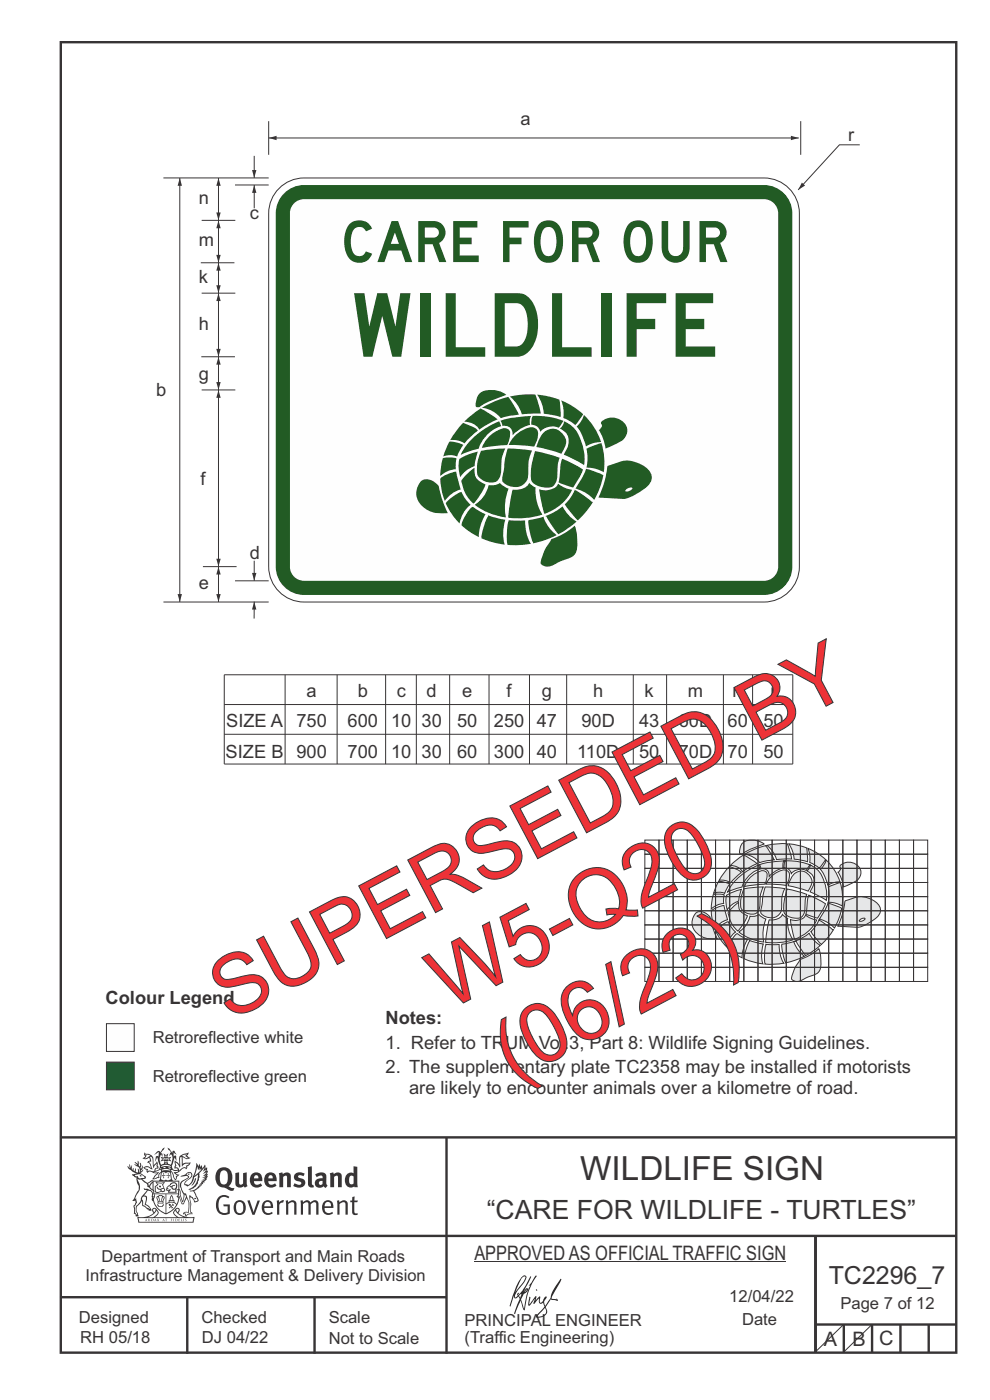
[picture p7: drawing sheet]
<svg xmlns="http://www.w3.org/2000/svg" width="210mm" height="297mm" viewBox="0 0 210 297" stroke-linecap="round" stroke-linejoin="round" font-family="sans-serif">
<g fill="none" stroke="#373435" stroke-width=".51">
<path d="M12.9 9h189.9v278h-189.9zM12.7 241.3h190M94.7 241.4v45.8M12.7 275.2h82M12.7 262.2h190.1M39.7 275.2v12M66.7 275.2v12M173 262.1v24.9M173 281h30M179 281v6M185 281v6M191 281v6"/>
<path d="M197 281v6"/>
</g>
<path d="M100.6 267.7h66.2" fill="none" stroke="#373435" stroke-width=".21"/>
<g fill="#373435">
<path d="M47 248.4a2.55 2.55 0 0 0 0 2.7l.3 .2a.81 .81 0 0 0 1-1v-.5a1.04 1.04 0 0 0-1.1-1.5zM46.3 248.1a1.82 1.82 0 0 1 2.1-.2 1.82 1.82 0 0 1 .9 1.8 2.29 2.29 0 0 1-.8 2l.7 .3h.5l-.2 .6a2.87 2.87 0 0 1-2-.7 2.12 2.12 0 0 1-1.7-3.1z" fill-rule="evenodd"/>
<path d="M49.9 248.9l.8-.2v2a.46 .46 0 0 0 .3 .6 .46 .46 0 0 0 .6-.3v-2.1l.7-.2v2.4l.2 .5-.5 .3-.3-.3a1.02 1.02 0 0 1-1.2 .3 1.02 1.02 0 0 1-.6-1.1z" fill-rule="evenodd"/>
<path d="M54 249.5l-.1 .5h.9a.49 .49 0 0 0-.2-.6 .49 .49 0 0 0-.6 .1zM53.4 249.1a1.34 1.34 0 0 1 1.6-.2 1.34 1.34 0 0 1 .6 1.5v.2h-1.7a.77 .77 0 0 0 .5 .8 .77 .77 0 0 0 .9-.4l.3 .5a1.59 1.59 0 0 1-2 .2 1.59 1.59 0 0 1-.5-2.1z" fill-rule="evenodd"/>
<path d="M57 249.5l-.1 .5h1a.49 .49 0 0 0-.2-.6 .49 .49 0 0 0-.7 .1zM56.4 249.1a1.34 1.34 0 0 1 1.6-.2 1.34 1.34 0 0 1 .7 1.5v.2h-1.8a.77 .77 0 0 0 .5 .8 .77 .77 0 0 0 .9-.4l.4 .5a1.59 1.59 0 0 1-2.1 .2 1.59 1.59 0 0 1-.5-2.1z" fill-rule="evenodd"/>
<path d="M59.2 248.9l.7-.2 .1 .4a.95 .95 0 0 1 1-.3 .95 .95 0 0 1 .7 .8v2.3h-.8v-2.3a.46 .46 0 0 0-.8 .1v2.2h-.8z" fill-rule="evenodd"/>
<path d="M62.6 249.1a1.75 1.75 0 0 1 2-.1l-.2 .5-.6-.2a.43 .43 0 0 0-.6 .3l.4 .3a1.04 1.04 0 0 1 1.2 1.1 1.04 1.04 0 0 1-1.4 1l-1.2-.4 .3-.6 1 .4 .4-.4a.88 .88 0 0 0-1-.5l-.4-.2-.1-.4z" fill-rule="evenodd"/>
<path d="M65.3 247.6l.8-.2 .1 3.8 .3 .2 .1 .4a.88 .88 0 0 1-1 0 .88 .88 0 0 1-.3-1z" fill-rule="evenodd"/>
<path d="M67.8 250.6a.43 .43 0 0 0-.1 .7 .43 .43 0 0 0 .7-.1v-.7zM66.8 249.1a1.7 1.7 0 0 1 2.4 .1v1.9l.3 .4-.4 .5-.5-.4a1.03 1.03 0 0 1-1.7-.1 1.03 1.03 0 0 1 .8-1.5h.7v-.4a.8 .8 0 0 0-1.2 .1z" fill-rule="evenodd"/>
<path d="M70 248.9l.7-.2 .1 .4a.95 .95 0 0 1 1-.3 .95 .95 0 0 1 .7 .8v2.3h-.8v-2.3a.46 .46 0 0 0-.8 .1v2.2h-.8z" fill-rule="evenodd"/>
<path d="M74.3 249.5a1.48 1.48 0 0 0 0 1.7h.5l.2-.1v-1.5l-.3-.2zM75 247.4l.8 .1 .1 4.4h-.7l-.1-.2a1.26 1.26 0 0 1-1.4 0 1.26 1.26 0 0 1-.5-1.3 1.29 1.29 0 0 1 .4-1.4 1.29 1.29 0 0 1 1.4-.1z" fill-rule="evenodd"/>
<path d="M46.4 253.9a1.72 1.72 0 0 1 2.3 0l-.3 .3a1.24 1.24 0 0 0-1.4-.2 1.24 1.24 0 0 0-.6 1.4 1.49 1.49 0 0 0 1.2 1.9l.7-.1v-1.3h-.8l-.1-.4h1.3v1.9a1.93 1.93 0 0 1-2.2 0 1.93 1.93 0 0 1-.7-2.2l.2-.8z" fill-rule="evenodd"/>
<path d="M50.4 255.1a1.65 1.65 0 0 0 .2 2.2 .99 .99 0 0 0 1-1.4 .78 .78 0 0 0-.4-.8 .78 .78 0 0 0-.8 0zM50 254.9a1.33 1.33 0 0 1 1.6-.1 1.33 1.33 0 0 1 .5 1.4 1.31 1.31 0 0 1-1.3 1.6 1.31 1.31 0 0 1-1.2-1.6v-.6z" fill-rule="evenodd"/>
<path d="M52.5 254.7l.4-.1 .9 2.6 .8-2.5h.5l-1.1 3h-.5z" fill-rule="evenodd"/>
<path d="M56.3 255.2l-.2 .7h1.3a.7 .7 0 0 0-.3-.8 .7 .7 0 0 0-.8 .1zM55.9 255a1.22 1.22 0 0 1 1.5-.2 1.22 1.22 0 0 1 .5 1.5h-1.8a.93 .93 0 0 0 .5 1 .93 .93 0 0 0 1.1-.2l.2 .3a1.43 1.43 0 0 1-1.8 .1 1.43 1.43 0 0 1-.6-1.7z" fill-rule="evenodd"/>
<path d="M58.7 254.7l.4-.1 .1 .5 .4-.4 .6-.1-.2 .5a.66 .66 0 0 0-.8 .7v1.9h-.4z" fill-rule="evenodd"/>
<path d="M60.6 254.7l.4-.1 .1 .5a.94 .94 0 0 1 1-.5 .94 .94 0 0 1 .8 .8v2.3h-.5l-.1-2.5a.81 .81 0 0 0-1.2 .3v2.2h-.4z" fill-rule="evenodd"/>
<path d="M63.7 254.7l.5-.1 .1 .5 .4-.3a.78 .78 0 0 1 1.1 .3 .9 .9 0 0 1 1-.5 .9 .9 0 0 1 .8 .8v2.3h-.5l-.1-2.5a.67 .67 0 0 0-1.1 .3v2.2h-.5v-2.4l-.4-.3-.7 .4v2.3h-.5z" fill-rule="evenodd"/>
<path d="M69 255.2l-.1 .7h1.3a.7 .7 0 0 0-.3-.8 .7 .7 0 0 0-.9 .1zM68.7 255a1.22 1.22 0 0 1 1.5-.2 1.22 1.22 0 0 1 .5 1.5h-1.8a.93 .93 0 0 0 .4 1 .93 .93 0 0 0 1.2-.2l.1 .3a1.44 1.44 0 0 1-1.7 .1 1.44 1.44 0 0 1-.6-1.7z" fill-rule="evenodd"/>
<path d="M71.4 254.7l.5-.1 .1 .5a.94 .94 0 0 1 1-.5 .94 .94 0 0 1 .8 .8v2.3h-.5l-.1-2.5a.81 .81 0 0 0-1.2 .3v2.2h-.4z" fill-rule="evenodd"/>
<path d="M74.7 253.9l.5-.1v.9h.7l-.1 .3h-.6v2.2l.1 .2h.5l.1 .3a.75 .75 0 0 1-1.2-.6v-2.1h-.4v-.3h.4z" fill-rule="evenodd"/>
<path d="M30.8 244.9l1.1 .3-.9 .5h-.4l.6-.5zM31.8 245.4h.2a2.44 2.44 0 0 1 .4 1.9l.1 .5 .7-1-.1 .6 .3 .3a.57 .57 0 0 0-.6 .7l-1-.1-.5 .2 .2-.5-.8-.3 .7-.1 .9 .5 .1-.1-.6-1.3-.2-.2h.5zM30.7 244.4l-.1 .5 .2 .4-.6 .4a1.04 1.04 0 0 0 1.4-.1l.2 .6-.3 .1-.2 .4a.94 .94 0 0 1 .8 1.1l-.2-.1a1.16 1.16 0 0 0-1.5-.1l.3 .4 .4 .2 .1 .5 .2 .1 .1-.2a.94 .94 0 0 1 1.1 .2l.8 .1-1.2 1.2a1.13 1.13 0 0 0 1.2-.2l.4-.1-.1-.4 .5-.8a.83 .83 0 0 0-.6 1.1l-.3-.1-.7 .4 1.1-1.4-.5 .1-.5-.1 1.3-.5-.1-.1-.9 .4v-.3l.2-.2 .3 .1 .1-.3-.2-.4v-.6l-.1-.4-.7 1v-.7a1.42 1.42 0 0 0-1.6-1.8z" fill-rule="evenodd"/>
<path d="M38.5 245.2l.5-.2 .7-.1-.6 .3 .8 .5h-.3zM38.3 245.5l.2-.1 .1 2a1.69 1.69 0 0 1 1.6-.6l-.8 .5 .1 .5a1.1 1.1 0 0 0-1.5 .6l-.1-.5-.2-.2h-.5l.3-.4-.3-.7a1.42 1.42 0 0 1 .8 1.1l.2-.1zM37.1 246.2l.1 1-.2 .3 .1 .4h.5l.1 .2a.96 .96 0 0 1-1.1-.1l-.1 .1a1.06 1.06 0 0 0 1.3 .2v.1a.72 .72 0 0 1-1 .2l.3 .5 .6 .2-.4 .2-.1 .6-.2-.3-.4-1.1-.4-.4 .4 .9a1.54 1.54 0 0 0 .7 1.2l.2-.3a.58 .58 0 0 1 .4-.8l.2-.1h-.3l-.5-.3 .9-.5a.93 .93 0 0 1 1.2-.5v.2l.2-.2 .1-.5a.99 .99 0 0 0 .7-.8l-1.3 .1-.3 .2-.1-1.4 .9 .4 .9-.3h-.4l-.5-.4 .4-.7-.6 .2a1.46 1.46 0 0 0-1.4 2.1v.4l-.2-.4z" fill-rule="evenodd"/>
<path d="M35.6 248.9l.2 .1-.1 .3 .4 .1h-.4v.6l-.1-.6h-.3l.3-.1z" fill-rule="evenodd"/>
<path d="M34.6 248.9l.2 .1v.3l.3 .1h-.3l-.1 .6v-.6h-.4l.4-.1z" fill-rule="evenodd"/>
<path d="M34.3 248.8a.57 .57 0 0 1 .9 .2 .57 .57 0 0 1 .9-.2l.2 1.4h-.2a.57 .57 0 0 1-.9 0 .69 .69 0 0 1-1.1 0zM34.2 248.1l-.3 2.1-.2 .4h3l-.2-.4-.3-2.1h-.2v.2l-.8-.1-.8 .1v-.2z" fill-rule="evenodd"/>
<path d="M34.2 252.4a.3 .3 0 0 0 .6 0 .3 .3 0 0 0-.6 0zM33.3 250.9l.3 .3-.3 .4a.79 .79 0 0 0 0 1.3l.8-.2-.1-.3a.55 .55 0 0 1-.7-.6l.1-.1 .2 .3 .3 .2 .8-.2-.4-.7 .4-.4-.7 .2zM33 250.7l1.1 .2 .9-.2-.4 .6 .4 1.2a.56 .56 0 0 1-.8 .3l-.2 .1a.73 .73 0 0 1-.9 .1 .73 .73 0 0 1-.3-1v-.4l.6-.4z" fill-rule="evenodd"/>
<path d="M35.6 251.8l.7-.4a.58 .58 0 0 1 1-.1 .58 .58 0 0 1-.4 .9l-.3-.3a.43 .43 0 0 1 .6-.4 .57 .57 0 0 0-.8 .2l-.2-.1-.3 .1 .4 .2a.55 .55 0 0 0 .9 .4v.5h-1.3l.3-.4-.1-.1-.6 .1 .2-.3-.2-.1zM35.4 251.8l-.1 .2a.39 .39 0 0 0 .2 .6h.3l-.2 .4h1.9l-.1-.8a.86 .86 0 0 0-.1-1.3 .86 .86 0 0 0-1.3 .4z" fill-rule="evenodd"/>
<path d="M36 254.8h.8v.2h-.8zM36.4 253.8l.2 .8h-.4zM36.4 253.5l-.3 .5-.1 .6h-.2v.4l-.7 .4 .2 .1a1.48 1.48 0 0 1 2.1 .2l.2-.1-.6-.5v-.5h-.2l-.1-.6z" fill-rule="evenodd"/>
<path d="M35.8 255.4l.4 .1 .1 .3 .3-.2-.2-.2a.38 .38 0 0 1 .5 .5l-.2-.2-.3 .2 .3 .2-.3 .3-.1-.4-.4 .4-.1-.2 .4-.3-.1-.1-.2 .1z" fill-rule="evenodd"/>
<path d="M34.5 254h.2v.2l-.2 .6h-.2zM33.6 255.3h.9v.2a.55 .55 0 0 1-.8 .4v-.2l-.2-.1zM33.4 254h.2l.2 .8h-.2zM33.6 255l.8-.1 .1 .2h-.8zM33.8 253.7h.5l-.2 1.1h-.1zM33.3 253.8l-.1 .3 .3 1.1a.48 .48 0 0 0-.1 .6 .48 .48 0 0 0 .5 .2h.5a.49 .49 0 0 0 .2-.8l.3-1.1-.1-.3a1.42 1.42 0 0 0-1.5 0z" fill-rule="evenodd"/>
<path d="M33.7 251.5l.4 .1 .1 .3h-.3z" fill-rule="evenodd"/>
<path d="M41.3 250.1l.3-.2-.2 .8-.6 .8h-.2l.5-.7z" fill-rule="evenodd"/>
<path d="M39.7 249l.3-.2 .5 .2a.88 .88 0 0 1-.6 1.1 1.22 1.22 0 0 0-.8 1.3l.5 .2a.72 .72 0 0 0 .9-.4l.5-.8 .2-.6 .8-.6v.2a2.85 2.85 0 0 1-2 2.9l.1 .1a2.13 2.13 0 0 0 1.9-1.5v-.3a2.01 2.01 0 0 0 .3-1.7l1.1-1.3-.4 1 .7-.5-.7 1 .8-.4-.8 .8 .7-.2-.9 .6 .8-.1-.8 .4h.7l-.8 .3 .3 .2h-.4l.2 .3h-.4l.2 .3h-.4l.1 .2h-.1a2.16 2.16 0 0 1-2 1.1l.1 .2 .4-.1a.76 .76 0 0 1 .7 .8l.5 1.2-.6 .2a1.45 1.45 0 0 0-1.1-1.3l.2 1.8-.1 1.8 .4 .3a1.07 1.07 0 0 0-1.2 .4v-.3l-.5-.2a.87 .87 0 0 1 1.1-.1v-.7a4.4 4.4 0 0 0-.6-3.1l-.1-.3h-.2a2.16 2.16 0 0 1-.7-2.2l.3-.4 1.2-.7a.55 .55 0 0 0-.4-.8zM37.8 252.4a.76 .76 0 0 1 .3 1.1l.6 1.6 .4-1.7 .2 .1a.61 .61 0 0 1-.1 .9l-.3 .8-.2 .1-.7-1.6-.3 .1a1.18 1.18 0 0 0 .1-1.4zM41.8 247.5l.2 .7 .3-.5v.6l.4-.5a1.9 1.9 0 0 1-1.2 1.4l-.3 .3zM38.2 249.6l1.4-.2 .2 .2v.3l-.5 .2a1.26 1.26 0 0 0-.9 1.9l.2 .7a1.84 1.84 0 0 1 .1 2.1l-.4-1.4a.96 .96 0 0 0-.4-1.2l-.4 .2a.78 .78 0 0 1 0 1.3l.1 .3h.4l.4 1.1a.38 .38 0 0 0 .2 .4 .38 .38 0 0 0 .4-.1l.6-1.2a2.94 2.94 0 0 1 .4 2.5l-.1 .4h-.8l-.3 .4v.2l.4-.1 .1 .4 .2 .1a1.02 1.02 0 0 1 1.3-.5v-.4l-.3-.1 .1-1.8-.3-1.3h.1a1.14 1.14 0 0 1 .8 1 .63 .63 0 0 0 .8-.2 .63 .63 0 0 0-.2-.9l-.6-1.2 .9-.6 .2-.4h.3l-.1-.2h.4l-.1-.3h.3l-.1-.3 .5-.1-.2-.2 .6-.4v-.2h-.2l.4-.5h-.3l.3-.5-.4 .1 .4-.5v-.3l-.3 .2 .2-.7-.1-.2-.4 .3v-.8l-.6 .8-.2-.8-.2 .5-.3-.7-.1 .6-.5-.8-.1 1.4-.6 1.8a1.81 1.81 0 0 1-1 1.5l-.6-.2a1.75 1.75 0 0 1 1.1-1.2 .75 .75 0 0 0 .1-1.3 .75 .75 0 0 0-1.2 .4z" fill-rule="evenodd"/>
<path d="M41.2 254.1h.3l.2 .2-.4 .1z" fill-rule="evenodd"/>
<path d="M29.4 258.4h11.6l-.1 .8h-11.4zM31.3 258.2l.5-.1a2.48 2.48 0 0 0 1.4-1.3l.3 .5-.5 .6-.5 .3zM32.5 256.6l.3-.2 .2 .1-.3 .7zM37.2 256.8a2.65 2.65 0 0 0 1.8 1.4h-1.1l-.5-.3-.5-.6zM37.4 256.5l.2-.1 .3 .2-.3 .6zM29.2 258.2l.1 1.2h11.8l.2-1.1-.2-.1a4.1 4.1 0 0 1-3.3-.9l.3-.4-.1-.6a1.06 1.06 0 0 0-1.3 1l.2 .4 .6 .5h-4.7l.3-.1a.84 .84 0 0 0 .6-.8 .84 .84 0 0 0-.5-.8l-.3-.2h-.5l-.1 .6 .3 .4a4.2 4.2 0 0 1-3.4 .9z" fill-rule="evenodd"/>
<path d="M31 258.7l.1 .2h-.2zM31 258.5l-.3 .6 .4-.2 .2 .2z" fill-rule="evenodd"/>
<path d="M31.3 258.6h.3v.4a.25 .25 0 0 0 .2-.1 .25 .25 0 0 0-.1-.3h.1a.29 .29 0 0 1 0 .4 .29 .29 0 0 1-.4 0 .29 .29 0 0 1 0-.4z" fill-rule="evenodd"/>
<path d="M32.2 258.6a.22 .22 0 0 1 .3 .2 .22 .22 0 0 1-.3 .2zM32 258.6l.1 .4a.33 .33 0 0 0 .4 0 .33 .33 0 0 0 0-.4 .33 .33 0 0 0-.5 0z" fill-rule="evenodd"/>
<path d="M32.9 258.7l.1 .2h-.2zM32.9 258.5l-.2 .6 .3-.2 .2 .2z" fill-rule="evenodd"/>
<path d="M33.3 258.6h.2l.1 .1 .2-.1-.2 .2 .2 .3-.3-.3-.1 .3h-.1l.2-.3z" fill-rule="evenodd"/>
<path d="M34.7 258.7l.1 .2h-.2zM34.7 258.5l-.3 .6 .4-.2 .2 .2z" fill-rule="evenodd"/>
<path d="M35 258.5h.5l-.2 .1v.5h-.2l.1-.5z" fill-rule="evenodd"/>
<path d="M36.2 258.6l.3-.1-.1 .1v.2h.1h-.1v.3h-.2z" fill-rule="evenodd"/>
<path d="M36.7 258.6h.2v.5h-.2z" fill-rule="evenodd"/>
<path d="M37.3 258.6a.22 .22 0 0 1 .3 .2 .22 .22 0 0 1-.3 .2zM37.1 258.6v.4a.33 .33 0 0 0 .5 0 .33 .33 0 0 0 0-.4 .33 .33 0 0 0-.5 0z" fill-rule="evenodd"/>
<path d="M37.8 258.6l.4-.1-.2 .1v.2h.1h-.1v.2l.2 .1h-.4z" fill-rule="evenodd"/>
<path d="M38.4 258.6h.2l-.1 .4 .2 .1h-.3z" fill-rule="evenodd"/>
<path d="M38.9 258.6h.2v.5h-.2z" fill-rule="evenodd"/>
<path d="M39.3 258.6h.2h-.1l.2 .3-.2 .2-.1-.1v-.1l.2 .1z" fill-rule="evenodd"/>
<path d="M34.2 247.4a1.51 1.51 0 0 1 2 .2 2.67 2.67 0 0 0-2.1 0zM35.7 247.6l.4 .1 .1 .3-.4-.1zM34.6 247.6h.5l.1 .2h-.4zM34 247.8l.3 .2h-.3zM34.9 246.9l.3-.2 .3 .2zM34.9 245.6l.2 .1v.3h-.2zM35 245.1l.2 .2 .2-.2-.1 .3h-.2zM35.1 246.3h.2l.1 .4-.2-.2-.2 .2zM35.3 245.7l.2-.1v.4h-.2zM34.4 245.7h.3l.1 .3-.4 .1 .2-.2zM35.7 245.7h.3l-.2 .2 .2 .2-.4-.1zM32.7 244.9l1-.5-.1 1-.2-.2-.3 .2-.3 1.1 .5-1 .3 .9a1.84 1.84 0 0 1 .2 1.7l.4 .1a2.48 2.48 0 0 1 2.2 0l.2-.2-.2-.7 .7-1.8 .4 .7-.2-1-.2-.1-.2 .3v-.9l.6 .4-.6-.8-.3 .1-.1 .4-.5-.9-.5-.3 .2 .5 .6 .5-.5 .8 .4-.4a2.06 2.06 0 0 1 0 2.3l-.5-.2-.2-.6 .1-.1 .8 .2-.4-.5 .4-.5-.7 .2-.2-.2 .2-.7-.5 .4-.5-.4 .2 .7-.2 .2-.7-.2 .4 .5-.4 .5 .8-.2 .1 .1-.2 .6-.5 .2a2.02 2.02 0 0 1 0-2.2l.3 .5-.1-.7-.3-.1 .8-1.2-.4 .3-.5 .8-.2-.3a.8 .8 0 0 0-.8 .5z" fill-rule="evenodd"/>
<path d="M29.2 250.1l.3 .1a.61 .61 0 0 1 .8 .4l.3 .2a.8 .8 0 0 1 .6 1l.4 .1 .5 .5a1 1 0 0 1 .5 1.1l-.1 .7v-.5h-.1a.96 .96 0 0 0-.8-1.3l-.2-.2h-.7l-.1-.1-.1 .1 .1 .3h.6l-1.2 1.3-.2 1-.4 .6a1.33 1.33 0 0 0-.5 1.8l.2 .5a1.26 1.26 0 0 1-.5-1.5l-.1-.3a1.56 1.56 0 0 0 .4-1.7l-.3 .2 .2-.5a3.2 3.2 0 0 0 .7-3zM30.4 253.9h.4a2.06 2.06 0 0 1-.1 1.6l.7 .5 .4 .4-.6-.1-.8-.6-.1-.9a.51 .51 0 0 1 .1-.9zM28.6 249.3a1.52 1.52 0 0 1 2.1 .5l-1.1 .2-.2-.1-.1-.4h-.5zM27.5 247v.8l-.3-.4h-.1a3.1 3.1 0 0 0 1.9 1.6l-1 .1 .5 .6 .5 .1 .1 1.1a1.84 1.84 0 0 1-.3 2.5l-.4 .9-.3 .4 .2 .1 .4-.1 .1 .4-.2 .5-.3 .2 .1 1.7h.2l.3 .5 .1 .1 .4-.1-.1-.5a1.3 1.3 0 0 1-.1-1.7l.9-1 .1 1.1 .6 .2 .5 .5 .1-.1 .2 .3h.5a1.85 1.85 0 0 0-1.2-1.4l.1-.3a1.39 1.39 0 0 0 0-1.4l-.5-.1 .5-.5a.66 .66 0 0 1 .9-.4 .66 .66 0 0 1 .3 .9l-.1 .4 .2-.1v.2l-.1 .3 .2 .5 .1-.3a2.24 2.24 0 0 0 .1-2.2 .73 .73 0 0 1-.7-.7 .73 .73 0 0 1 .6-.7v-.2a.94 .94 0 0 0-.9 .8 .48 .48 0 0 1-.1-.6 .48 .48 0 0 1 .5-.2l.5-.3a.51 .51 0 0 0-.8 .2l-.5 .2-1-.8h.6l.2-.5-1.2-.7 .5-.5v-.3l-.5 .4 .1-.2a.69 .69 0 0 0 .2-1v.4l-.2 .3v-1.1l-.3-.2 .1 .6-.1 .2-.4-1.3v.7l-.6-.4 .5 .7-.6-.2 .3 .3a1 1 0 0 1 .7 1.4l-.2-.8v.9l-.5-.2v-.8l-.2 .7-.2-.1-.1-.6-.2 .4-.2-.2 .1-.7-.2 .5z" fill-rule="evenodd"/>
<path d="M29.6 249.4l.2-.1 .3 .2z" fill-rule="evenodd"/>
<path d="M32.4 250.5h5.6v2l-.2-.1v-1.7h-5.2v2.5h5.2v-.8l.1 .2-.1 1.1v-.3h-2.5v4a4.1 4.1 0 0 0 2.6-3.6l.1-.1a4 4 0 0 1-2.8 3.9 4.2 4.2 0 0 1-2.8-4.7l.1 1.2 .1-.1a3.8 3.8 0 0 0 2.5 3.4v-4h-2.5l-.2-.9z" fill-rule="evenodd"/>
<circle cx="40" cy="249.1" r=".17"/>
</g>
<g fill="#252726">
<path d="M111.6 273.7l.2-.2-.5 .7zM110.4 274.5l.3 .1-.3 .7-.3-.4zM110.9 270.9l.5-.1a9.3 9.3 0 0 1-2 3.2l-.1 .2 1-2.5zM110.6 271a14.7 14.7 0 0 0-2.2 4.9l-.3 1.2 .1 .1 .8-2.4a.42 .42 0 0 0 .2 .7 .42 .42 0 0 0 .6-.3l.2-.2 .2 .6-1.1 3.1h.2l1.1-2.8 .6 1.9 .2 .2 .2-.5a13.5 13.5 0 0 1 2-6.2l.5-.5-.2-.2-1.6 2.1 .4-.1a14.9 14.9 0 0 0-1.3 5.1l-.4-1.2a1.39 1.39 0 0 1 .2-1.8l.1-.2a.92 .92 0 0 0 .8-1.2 .75 .75 0 0 0-.7 .7l-.2 .2 1.6-3.4h-.1l-.4 .7a10.5 10.5 0 0 1-2.2 3.2l.2-.4a.32 .32 0 0 0-.4 .2 .32 .32 0 0 0 .1 .4l-.5 .4a3.2 3.2 0 0 1 1.1-2.3l.5-.6a2.49 2.49 0 0 0 .7-1.6l-.3-.2z" fill-rule="evenodd"/>
<path d="M115.6 277.5a1.15 1.15 0 0 1 .1 1.3 1.15 1.15 0 0 1-1.2 .5h-.5zM112.3 275.1l-.3 1.7 .3 .2 1.2-1.5-.3 1.1 1.1-1.2a.94 .94 0 0 0 .4 1.2l.5-.3 .3 .9-1.2 1.3a.98 .98 0 0 0-.5 1 1.9 1.9 0 0 0 2.3-1.3l-.1-.3a1.02 1.02 0 0 1 .3-1.4l.5-.9 1.5 .3-.2-.5v.3l-1.1-.2v-.2l2-3.6 .1-.3-.1-.1-1.8 2.7a6.6 6.6 0 0 1-1.5 3l-.2-.2a1.01 1.01 0 0 1 .4-1.4l.1-.2-.3-.2-.3 .5-.2 .5-.5 .4-.2-.4 .1-.9-.2-.1-.8 .9 .2-.9h-.1l-1.4 1.7 .2-1.4v-.1z" fill-rule="evenodd"/>
<path d="M113.7 273.5l.3 .3h-.3z" fill-rule="evenodd"/>
</g>
<g fill="#e6e7e8" stroke="#373435" stroke-width=".21">
<path d="M157.5 178.9a3.9 3.9 0 0 1 4.6 .1l-2.7 1.1-1.9 1-.3 .1-.3-.1v-.6l.2-.9z" fill-rule="evenodd"/>
<path d="M178.3 183.5a2.63 2.63 0 0 1 4.3 1.8 2.7 2.7 0 0 1-2 2.2l-1.7 .6a6.8 6.8 0 0 0-1.1-3.1l.5-.6-.2-.6z" fill-rule="evenodd"/>
<path d="M169.7 203.6l2.4-1.1 1.6-1.2a7.9 7.9 0 0 1 .2 4.5 4.3 4.3 0 0 1-2.6 1.5 3.2 3.2 0 0 1-3.1 .7l-.2-.2a8.6 8.6 0 0 1 1.7-4.2z" fill-rule="evenodd"/>
<path d="M147.5 193.8a2.11 2.11 0 0 1 3.2 1.4l.6 2 .8 1.9a4.6 4.6 0 0 1-5.2-2.6 3.1 3.1 0 0 1 .6-2.7z" fill-rule="evenodd"/>
<path d="M179.2 191.1a15.2 15.2 0 0 1-1.5 5.4l4.2 .2a8.5 8.5 0 0 0 4.6-2.7 2.23 2.23 0 0 0-1.4-3.1 5.2 5.2 0 0 0-5.2 0zM182.3 195.2l.5-.3h.7l-.5 .5-.6 .1z" fill-rule="evenodd"/>
<path d="M157.9 181.3l2-1.1 2.5-.8 1.9 3-1.8 .2-1.3 .4a4.7 4.7 0 0 0-3.3-1.7zM154.9 183.6l2.9-2.3 2.8 1.9-3.1 1.8a2.68 2.68 0 0 0-2.6-1.4zM162.7 179.3a14.3 14.3 0 0 1 4.3-.3l.9 3.2-3.2 .2a5.8 5.8 0 0 0-2-3.1zM167.3 179l2 .3 1.8 .6 .2 2.9-2.9-.5a6.3 6.3 0 0 0-1.1-3.3zM171.4 180l2.2 1.2 1.5 1.1-1.3 1.9-.7-.6-1.3-.6a5.5 5.5 0 0 0-.4-3zM175.3 182.5a11.1 11.1 0 0 1 2.9 4.6h-.1a4.8 4.8 0 0 0-2.5 .7l-.1-.5a8 8 0 0 0-1.5-2.9l.9-1.1zM175.7 188.2l2.5-1 .5 2.1-.1 2.9a5.4 5.4 0 0 0-2.9-.8 7 7 0 0 0 0-3.2zM175.6 191.6l3 1.1-.5 1.8-1.1 2.4a6.1 6.1 0 0 0-3.2-1.9l1.3-2.1zM173.7 195.2l3.1 2-1.4 1.9-1.2 1.3-2.2-2.7 .9-1.1zM168.7 199.6l1.5-.7 1.4-.9a6.1 6.1 0 0 0 2.4 2.6l-1.5 1.1-1.6 1-2-2.9zM165.9 200.3l2.6-.6a5.6 5.6 0 0 0 2.1 3.2l-2 .8-2 .6a11.5 11.5 0 0 1-.7-4zM162.4 200.3l2.9 .1a7 7 0 0 0 1 3.9l-2.3 .3-1.7-.2a12.1 12.1 0 0 1 .1-4.1zM159 199.5l2.9 .8a7.1 7.1 0 0 0-.1 4.2 11.5 11.5 0 0 1-4-1.2 10.4 10.4 0 0 1 1.2-3.7zM156.1 198.2l.3-.1 2.2 1.2a7.1 7.1 0 0 0-1.2 3.9 9.1 9.1 0 0 1-2.9-2.1l.5-1.4zM152 197.2l1.5-1.2 1-.5 .5 1 1 1.2a4.8 4.8 0 0 0-1.9 3.2l-1.8-2.4-.5-1zM150.9 193.2a5.4 5.4 0 0 1 2.7-1.1l.7 3a4.8 4.8 0 0 0-2.7 2l-.5-1.8zM151.3 189.8l1.4-.1 .9 .2-.1 1.8a4.4 4.4 0 0 0-2.6 1.1zM152.4 187h.8l1.6 .6-1.1 1.9a2.93 2.93 0 0 0-2.3 0zM154.7 183.8l1.9 .8 .6 .5-2.2 2.2a3.4 3.4 0 0 0-2.4-.6l.9-1.5zM166.5 182.6l-.2 1.5 1.1 .4 .4 .8a2.72 2.72 0 0 1 3.1-.7l.9-1.1a13 13 0 0 0-5.3-.9zM161.1 183.5l.3 .8a1.4 1.4 0 0 1 1.8 1.6 5.8 5.8 0 0 1 2.9-1.7v-.8l.2-.8-3.4 .4zM156.4 186.4a8.5 8.5 0 0 0-2.1 2.9l1.2-.6 1.9-.5a5.9 5.9 0 0 1 3.8-3.8l-.3-.9-2.3 1.2zM171.9 183.5l-.3 .8-.4 .4a2.54 2.54 0 0 1 .8 4.1l-.2 .4 3.5 1.8a8.3 8.3 0 0 0-2-6.6zM171.6 189.9l-.3 .9-.4 3.1 2.5 .9 1.2-1.9 .5-1.2zM154.1 189.9l-.1 1.6 .3 1.5a4.9 4.9 0 0 1 2.4-1.9l.5-2.4-1.7 .5zM167.7 195.1l.9 4.2a7.9 7.9 0 0 0 4.6-4.1l-1.4-.5-.9-.6a2.54 2.54 0 0 1-3.2 1zM163.2 195.1l-.5 2-.3 2.8a13.7 13.7 0 0 0 5.8-.5 7.2 7.2 0 0 1-1.1-4.6l-1.1-.8a2.63 2.63 0 0 1-2.8 1.1zM159.1 194.4a5.4 5.4 0 0 1-2.4 3.3 10.9 10.9 0 0 0 5.3 2.2 8.6 8.6 0 0 1 .5-4.9l-.8-.4-.7-.6-.9 .4zM155.4 192.5l-.8 .9a2.35 2.35 0 0 0 .3 1.9l.5 1 1.1 1.2a8.6 8.6 0 0 0 2-3.3 2.31 2.31 0 0 1-1.8-2.8zM159 186.3l.9-.8 1-.5a1.1 1.1 0 0 1 1.4-.2 1.1 1.1 0 0 1 .4 1.4l-.5 1.4-4.3 .5 .4-.9zM157.8 188.6l4.1-.4a7.3 7.3 0 0 0-.7 4.1 1.73 1.73 0 0 1-2.7 1.5l-.4-.2a1.82 1.82 0 0 1-1-2.2l.1-1.1zM163.4 186.2l1-.9 .9-.5a1.32 1.32 0 0 1 1.7 0 1.32 1.32 0 0 1 .4 1.6l-.6 1.4-4.3-.2zM162.3 188.2l4.2 .3a7.3 7.3 0 0 0-.7 4.1 2.28 2.28 0 0 1-3.5 1.8 1.2 1.2 0 0 1-.8-1.7l.3-2.6zM167 188.6l4.1 1.1a8.3 8.3 0 0 0-.4 3.5 1.63 1.63 0 0 1-2.1 1.6 2.12 2.12 0 0 1-2.4-2.5l.2-1.3zM168.4 185.5a2.3 2.3 0 0 1 3.2 .1 2.3 2.3 0 0 1 0 3.2l-.2 .3-1.8-.7-2.4-.5 .6-1.6z" fill-rule="evenodd"/>
</g>
<g fill="none" stroke="#373435" stroke-width=".21">
<path d="M136.8 178.2h3v3h-3zM139.8 178.2h3v3h-3zM142.8 178.2h3v3h-3zM145.8 178.2h3v3h-3zM148.8 178.2h3v3h-3zM151.8 178.2h3v3h-3zM154.8 178.2h3v3h-3zM157.8 178.2h3v3h-3zM160.8 178.2h3v3h-3zM163.8 178.2h3v3h-3zM166.8 178.2h3v3h-3zM169.8 178.2h3v3h-3z"/>
<path d="M172.8 178.2h3v3h-3zM175.8 178.2h3v3h-3zM178.8 178.2h3v3h-3zM181.8 178.2h3v3h-3zM184.8 178.2h3v3h-3zM187.8 178.2h3v3h-3zM190.8 178.2h3v3h-3zM193.8 178.2h3v3h-3zM136.8 181.2h3v3h-3zM136.8 184.2h3v3h-3zM136.8 187.2h3v3h-3zM136.8 190.2h3v3h-3z"/>
<path d="M136.8 193.2h3v3h-3zM136.8 196.2h3v3h-3zM136.8 199.2h3v3h-3zM139.8 181.2h3v3h-3zM139.8 184.2h3v3h-3zM139.8 187.2h3v3h-3zM139.8 190.2h3v3h-3zM139.8 193.2h3v3h-3zM139.8 196.2h3v3h-3zM139.8 199.2h3v3h-3zM142.8 181.2h3v3h-3zM142.8 184.2h3v3h-3z"/>
<path d="M142.8 187.2h3v3h-3zM142.8 190.2h3v3h-3zM142.8 193.2h3v3h-3zM142.8 196.2h3v3h-3zM142.8 199.2h3v3h-3zM145.8 181.2h3v3h-3zM145.8 184.2h3v3h-3zM145.8 187.2h3v3h-3zM145.8 190.2h3v3h-3zM145.8 193.2h3v3h-3zM145.8 196.2h3v3h-3zM145.8 199.2h3v3h-3z"/>
<path d="M148.8 181.2h3v3h-3zM148.8 184.2h3v3h-3zM148.8 187.2h3v3h-3zM148.8 190.2h3v3h-3zM148.8 193.2h3v3h-3zM148.8 196.2h3v3h-3zM148.8 199.2h3v3h-3zM151.8 181.2h3v3h-3zM151.8 184.2h3v3h-3zM151.8 187.2h3v3h-3zM151.8 190.2h3v3h-3zM151.8 193.2h3v3h-3z"/>
<path d="M151.8 196.2h3v3h-3zM151.8 199.2h3v3h-3zM154.8 181.2h3v3h-3zM154.8 184.2h3v3h-3zM154.8 187.2h3v3h-3zM154.8 190.2h3v3h-3zM154.8 193.2h3v3h-3zM154.8 196.2h3v3h-3zM154.8 199.2h3v3h-3zM157.8 181.2h3v3h-3zM157.8 184.2h3v3h-3zM157.8 187.2h3v3h-3z"/>
<path d="M157.8 190.2h3v3h-3zM157.8 193.2h3v3h-3zM157.8 196.2h3v3h-3zM157.8 199.2h3v3h-3zM160.8 181.2h3v3h-3zM160.8 184.2h3v3h-3zM160.8 187.2h3v3h-3zM160.8 190.2h3v3h-3zM160.8 193.2h3v3h-3zM160.8 196.2h3v3h-3zM160.8 199.2h3v3h-3zM163.8 181.2h3v3h-3z"/>
<path d="M163.8 184.2h3v3h-3zM163.8 187.2h3v3h-3zM163.8 190.2h3v3h-3zM163.8 193.2h3v3h-3zM163.8 196.2h3v3h-3zM163.8 199.2h3v3h-3zM166.8 181.2h3v3h-3zM166.8 184.2h3v3h-3zM166.8 187.2h3v3h-3zM166.8 190.2h3v3h-3zM166.8 193.2h3v3h-3zM166.8 196.2h3v3h-3z"/>
<path d="M166.8 199.2h3v3h-3zM169.8 181.2h3v3h-3zM169.8 184.2h3v3h-3zM169.8 187.2h3v3h-3zM169.8 190.2h3v3h-3zM169.8 193.2h3v3h-3zM169.8 196.2h3v3h-3zM169.8 199.2h3v3h-3zM172.8 181.2h3v3h-3zM172.8 184.2h3v3h-3zM172.8 187.2h3v3h-3zM172.8 190.2h3v3h-3z"/>
<path d="M172.8 193.2h3v3h-3zM172.8 196.2h3v3h-3zM172.8 199.2h3v3h-3zM175.8 181.2h3v3h-3zM175.8 184.2h3v3h-3zM175.8 187.2h3v3h-3zM175.8 190.2h3v3h-3zM175.8 193.2h3v3h-3zM175.8 196.2h3v3h-3zM175.8 199.2h3v3h-3zM178.8 181.2h3v3h-3zM178.8 184.2h3v3h-3z"/>
<path d="M178.8 187.2h3v3h-3zM178.8 190.2h3v3h-3zM178.8 193.2h3v3h-3zM178.8 196.2h3v3h-3zM178.8 199.2h3v3h-3zM181.8 181.2h3v3h-3zM181.8 184.2h3v3h-3zM181.8 187.2h3v3h-3zM181.8 190.2h3v3h-3zM181.8 193.2h3v3h-3zM181.8 196.2h3v3h-3zM181.8 199.2h3v3h-3z"/>
<path d="M184.8 181.2h3v3h-3zM184.8 184.2h3v3h-3zM184.8 187.2h3v3h-3zM184.8 190.2h3v3h-3zM184.8 193.2h3v3h-3zM184.8 196.2h3v3h-3zM184.8 199.2h3v3h-3zM187.8 181.2h3v3h-3zM187.8 184.2h3v3h-3zM187.8 187.2h3v3h-3zM187.8 190.2h3v3h-3zM187.8 193.2h3v3h-3z"/>
<path d="M187.8 196.2h3v3h-3zM187.8 199.2h3v3h-3zM190.8 181.2h3v3h-3zM190.8 184.2h3v3h-3zM190.8 187.2h3v3h-3zM190.8 190.2h3v3h-3zM190.8 193.2h3v3h-3zM190.8 196.2h3v3h-3zM190.8 199.2h3v3h-3zM193.8 181.2h3v3h-3zM193.8 184.2h3v3h-3zM193.8 187.2h3v3h-3z"/>
<path d="M193.8 190.2h3v3h-3zM193.8 193.2h3v3h-3zM193.8 196.2h3v3h-3zM193.8 199.2h3v3h-3zM136.8 202.2h3v3h-3zM136.8 205.2h3v3h-3zM139.8 202.2h3v3h-3zM139.8 205.2h3v3h-3zM142.8 202.2h3v3h-3zM142.8 205.2h3v3h-3zM145.8 202.2h3v3h-3zM145.8 205.2h3v3h-3z"/>
<path d="M148.8 202.2h3v3h-3zM148.8 205.2h3v3h-3zM151.8 202.2h3v3h-3zM151.8 205.2h3v3h-3zM154.8 202.2h3v3h-3zM154.8 205.2h3v3h-3zM157.8 202.2h3v3h-3zM157.8 205.2h3v3h-3zM160.8 202.2h3v3h-3zM160.8 205.2h3v3h-3zM163.8 202.2h3v3h-3zM163.8 205.2h3v3h-3z"/>
<path d="M166.8 202.2h3v3h-3zM166.8 205.2h3v3h-3zM169.8 202.2h3v3h-3zM169.8 205.2h3v3h-3zM172.8 202.2h3v3h-3zM172.8 205.2h3v3h-3zM175.8 202.2h3v3h-3zM175.8 205.2h3v3h-3zM178.8 202.2h3v3h-3zM178.8 205.2h3v3h-3zM181.8 202.2h3v3h-3zM181.8 205.2h3v3h-3z"/>
<path d="M184.8 202.2h3v3h-3zM184.8 205.2h3v3h-3zM187.8 202.2h3v3h-3zM187.8 205.2h3v3h-3zM190.8 202.2h3v3h-3zM190.8 205.2h3v3h-3zM193.8 202.2h3v3h-3zM193.8 205.2h3v3h-3z"/>
</g>
<path d="M22.6 217.2h5.9v5.9h-5.9z" fill-rule="evenodd" fill="#fefefe" stroke="#373435" stroke-width=".21"/>
<path d="M22.6 225.3h5.9v5.9h-5.9z" fill-rule="evenodd" fill="#215b33" stroke="#373435" stroke-width=".21"/>
<g fill="none" stroke="#373435" stroke-width=".21">
<path d="M57 25.7v7.1M57 29.3h112.4M169.9 25.7v7.1M47.6 143.1h120.6v19h-120.6zM47.6 149.5h120.6M47.6 155.8h120.6M60.5 143.1v19M71.5 143.1v19M81.8 143.1v19M88.3 143.1v19M95.4 143.1v19M103.7 143.1v19"/>
<path d="M112.3 143.1v19M120.2 143.1v19M134.3 143.1v19M141.4 143.1v19M153.5 143.1v19M159.6 143.1v19"/>
</g>
<g fill="#373435">
<path d="M57 29.3l1.7-.5v.9z"/>
<path d="M167.8 28.8l1.6 .5-1.6 .4z"/>
</g>
<path d="M182.4 30.7h-4.3l-8.8 9.6" fill="none" stroke="#373435" stroke-width=".21"/>
<path d="M170.1 38.7l.7 .7-1.5 .9z" fill="#373435"/>
<path d="M34.7 37.7h22.3M38.1 37.7v90M49.9 39.2h7.1M42.6 55.7h7.1M42.8 46.7h7.1M42.7 75.7h7.1M42.8 62.2h7.1M42.8 82.7h7.1M34.7 127.7h22.3M43 120.2h7.2" fill="none" stroke="#373435" stroke-width=".21"/>
<g fill="#373435">
<path d="M38.1 37.8l.5 1.6h-.9z"/>
<path d="M37.7 126h.9l-.5 1.7z"/>
</g>
<path d="M46.3 37.7v9" fill="none" stroke="#373435" stroke-width=".21"/>
<g fill="#373435">
<path d="M46.3 37.8l.5 1.6h-.9z"/>
<path d="M45.9 45.1h.9l-.5 1.6z"/>
</g>
<path d="M46.3 46.7v9" fill="none" stroke="#373435" stroke-width=".21"/>
<g fill="#373435">
<path d="M46.3 46.8l.5 1.6h-.9z"/>
<path d="M45.9 54.1h.9l-.5 1.6z"/>
</g>
<path d="M46.3 55.7v6.5" fill="none" stroke="#373435" stroke-width=".21"/>
<g fill="#373435">
<path d="M46.3 55.8l.5 1.6h-.9z"/>
<path d="M45.9 60.5h.9l-.5 1.7z"/>
</g>
<path d="M46.3 62.2v13.5" fill="none" stroke="#373435" stroke-width=".21"/>
<g fill="#373435">
<path d="M46.3 62.2l.5 1.7h-.9z"/>
<path d="M45.9 74h.9l-.5 1.7z"/>
</g>
<path d="M46.3 82.7v37.5" fill="none" stroke="#373435" stroke-width=".21"/>
<g fill="#373435">
<path d="M45.9 118.5h.9l-.5 1.7z"/>
<path d="M46.3 82.7l.5 1.7h-.9z"/>
</g>
<path d="M46.3 120.2v7.5" fill="none" stroke="#373435" stroke-width=".21"/>
<g fill="#373435">
<path d="M45.9 126h.9l-.5 1.7z"/>
<path d="M46.3 120.2l.5 1.7h-.9z"/>
</g>
<path d="M46.3 75.7v7" fill="none" stroke="#373435" stroke-width=".21"/>
<g fill="#373435">
<path d="M45.9 81h.9l-.5 1.7z"/>
<path d="M46.3 75.7l.5 1.7h-.9z"/>
</g>
<path d="M53.9 33.1v4.6" fill="none" stroke="#373435" stroke-width=".21"/>
<path d="M53.5 36.1h.9l-.5 1.6z" fill="#373435"/>
<path d="M53.9 39.2v5" fill="none" stroke="#373435" stroke-width=".21"/>
<path d="M53.9 39.3l.5 1.6h-.9z" fill="#373435"/>
<path d="M53.9 119v4.2M49.9 123.2h7.1" fill="none" stroke="#373435" stroke-width=".21"/>
<path d="M53.5 121.5h.9l-.5 1.7z" fill="#373435"/>
<path d="M53.9 127.6v3.6" fill="none" stroke="#373435" stroke-width=".21"/>
<path d="M53.9 127.7l.5 1.6h-.9z" fill="#373435"/>
<path d="M58.8 40.3a7.5 7.5 0 0 1 5.7-2.5h97.6a7.5 7.5 0 0 1 7.5 7.5v74.9a7.5 7.5 0 0 1-7.5 7.5h-97.6a7.5 7.5 0 0 1-7.5-7.5v-74.9a7.5 7.5 0 0 1 1.8-5z" fill="none" stroke="#373435" stroke-width=".21"/>
<path d="M60.3 41a6 6 0 0 1 4.2-1.7h97.6a6 6 0 0 1 6 6v74.9a6 6 0 0 1-6 6h-97.6a6 6 0 0 1-6-6v-74.9a6 6 0 0 1 1.8-4.3z" fill-rule="evenodd" fill="#225b24"/>
<path d="M62.2 43.4a3 3 0 0 1 2.3-1.1h97.6a3 3 0 0 1 3 3v74.9a3 3 0 0 1-3 3h-97.6a3 3 0 0 1-3-3v-74.9l.1-.7z" fill-rule="evenodd" fill="#fefefe"/>
<g fill="#225b24">
<path d="M101.6 83.6a4.7 4.7 0 0 1 4.9-.4l.9 .6a22.6 22.6 0 0 0-5.7 2.6l-.7-.1a3.6 3.6 0 0 1 .6-2.7z" fill-rule="evenodd"/>
<path d="M127.6 89.5a3.4 3.4 0 0 1 5.4 1.5 2.84 2.84 0 0 1-1.8 2.9l-2.2 1.1-.6 .1a8.5 8.5 0 0 0-1.4-3.9l.5-.5a.68 .68 0 0 0 0-.9z" fill-rule="evenodd"/>
<path d="M116.9 114.4a13.6 13.6 0 0 0 5-2.9 9.9 9.9 0 0 1 .3 5.7 4.5 4.5 0 0 1-2.9 1.7l-.5 .2a4.4 4.4 0 0 1-3.4 1l-.7-.4a9.4 9.4 0 0 1 2.1-5.1z" fill-rule="evenodd"/>
<path d="M89.2 102.2a2.61 2.61 0 0 1 3.6 .6l.3 .3a21.9 21.9 0 0 0 1.9 5.8 6.1 6.1 0 0 1-5.9-2 3.6 3.6 0 0 1 .1-4.7z" fill-rule="evenodd"/>
<path d="M128.9 98.8l-.1 .1a18.6 18.6 0 0 1-1.9 6.7l5.3 .3a10.6 10.6 0 0 0 5.7-3.4 2.51 2.51 0 0 0-1.2-3.5 6.1 6.1 0 0 0-6.6-.5zM132.8 103.9l.8-.4h.5a1.22 1.22 0 0 1-1.5 .7z" fill-rule="evenodd"/>
<path d="M102.2 86.5l2.7-1.3 2.9-1 2.3 3.8-2.2 .2-1.7 .5a5.9 5.9 0 0 0-4-2.2zM98.5 89.4a14.5 14.5 0 0 1 3.6-2.7l3.5 2.3-2.3 1.1-1.7 1a3.3 3.3 0 0 0-3.1-1.7zM108.1 84.1a17.6 17.6 0 0 1 5.4-.4l1.2 4-4 .2a7.2 7.2 0 0 0-2.6-3.8zM114 83.7a17.4 17.4 0 0 1 4.7 1.1l.2 3.7-3.5-.7a7.9 7.9 0 0 0-1.4-4.1zM119 84.9a15.5 15.5 0 0 1 4.7 3l-1.6 2.3-1.2-.9-1.4-.6a6.9 6.9 0 0 0-.5-3.8zM123.9 88a13.9 13.9 0 0 1 3.6 5.8h-.1a6.1 6.1 0 0 0-3.1 .9l-.3-1a9.6 9.6 0 0 0-1.6-3.3 5.3 5.3 0 0 0 1.5-2.4zM124.4 95.2l3.2-1.2a14.2 14.2 0 0 1 .5 6.2 6.8 6.8 0 0 0-3.7-1 8.7 8.7 0 0 0 0-4zM124.3 99.4l3.7 1.4a16.4 16.4 0 0 1-2 5.2 7.6 7.6 0 0 0-3.9-2.3l1.7-2.9zM122 103.9l3.4 2.5 .4 .1-.4 .6-1.3 1.7-1.5 1.6-2.8-3.4a9.3 9.3 0 0 0 2.2-3.1zM115.6 109.5l2.3-1 1.4-1.1a7.7 7.7 0 0 0 3 3.2l-2.1 1.7-1.8 1.1-2.4-3.7zM112.1 110.3l3.3-.7a6.8 6.8 0 0 0 2.7 3.9l-3.1 1.3-1.9 .5v-.1a12.6 12.6 0 0 1-1-4.9zM107.9 110.4h3.5a9 9 0 0 0 1.3 5l-2.2 .2h-2.9a16.2 16.2 0 0 1 .3-5.2zM103.5 109.3l1.8 .6 1.9 .4a8.9 8.9 0 0 0-.1 5.2 14.4 14.4 0 0 1-5-1.4 12.9 12.9 0 0 1 1.5-4.6zM100 107.7l.3-.2 2.7 1.6a8.9 8.9 0 0 0-1.4 4.8 12.1 12.1 0 0 1-3.7-2.5 8 8 0 0 1 2.1-3.7zM94.8 106.4l1.5-1.2 1.6-.8 .8 1.4 1.1 1.3a5.9 5.9 0 0 0-2.3 3.9l-1.5-1.6-.8-1.3-.6-1.3zM93.4 101.5a6.8 6.8 0 0 1 3.4-1.4l.9 3.7a5.9 5.9 0 0 0-3.4 2.5 13.9 13.9 0 0 1-.9-4.8zM93.9 97.3a4.3 4.3 0 0 1 2.9 0l-.1 2.2a5.5 5.5 0 0 0-3.3 1.5l.1-1.9zM95.3 93.7a5.2 5.2 0 0 1 3 .7l-.8 1.2-.5 1.3a3.7 3.7 0 0 0-3-.1zM98.2 89.7l1.1 .4a4.1 4.1 0 0 1 2.1 1.3l-1.6 1.2-1.3 1.5a4.3 4.3 0 0 0-3-.7l1.4-2.2zM112.9 88.2l-.2 1.9a1.82 1.82 0 0 1 1.9 1.5 3.4 3.4 0 0 1 3.9-.9l1.1-1.4a16.3 16.3 0 0 0-6.7-1.1zM106.2 89.3l.3 1.1a1.75 1.75 0 0 1 2.2 1.9h.1a7.2 7.2 0 0 1 3.7-2.2l-.1-1 .3-.9-4.6 .5zM100 93.3a10.4 10.4 0 0 0-2.3 3.2l1.8-.7 2.1-.6a7.3 7.3 0 0 1 4.7-4.8l-.4-1-.9 .3-2.6 1.5zM119.6 89.3v.2a1.96 1.96 0 0 1-.9 1.4 3.1 3.1 0 0 1 1.2 4.9l-.3 .7 2.3 1 2 1.2a10.6 10.6 0 0 0-2.3-8.1zM119.2 97.3a12 12 0 0 0-.5 4l-.2 1 3.1 1.1 1.5-2.5 .6-1.3-1.9-1.1zM97.4 97.3l-.1 2 .3 1.9a6.2 6.2 0 0 1 3.1-2.3l.7-3.1a13.2 13.2 0 0 0-4 1.5zM114.4 103.8l.3 2.2 .8 3a10 10 0 0 0 5.8-5.1 6 6 0 0 1-2.9-1.3 2.22 2.22 0 0 1-2.2 1.4h-.7zM108.8 103.9l-.7 3-.3 2.9a17.1 17.1 0 0 0 7.2-.6 9 9 0 0 1-1.3-5.7l-1.4-1.1a3.2 3.2 0 0 1-3.5 1.5zM103.6 102.9a6.7 6.7 0 0 1-2.9 4.2 13.5 13.5 0 0 0 6.6 2.7 10.7 10.7 0 0 1 .6-6.1l-1.2-.6-.7-.7a3.1 3.1 0 0 1-2.4 .5zM98.8 100.8l-1 1.3a8.3 8.3 0 0 0 2.6 4.7 10.7 10.7 0 0 0 2.6-4.1 2.88 2.88 0 0 1-2.3-3.5zM103.6 92.8l1.1-1 1.2-.6a1.39 1.39 0 0 1 1.8-.2 1.39 1.39 0 0 1 .4 1.8l-.5 1.6-2.5 .2-2.9 .4 .5-1.1zM102 95.7l2.9-.4 2.3-.1a7.9 7.9 0 0 0-.9 4.5 2.23 2.23 0 0 1-2.6 2.6 2.57 2.57 0 0 1-2.5-3.1l.1-1.3zM109.3 92.4l1.1-.9 1.1-.5a1.65 1.65 0 0 1 2.1-.1 1.65 1.65 0 0 1 .4 2.1l-.7 1.8-2.4-.3-3-.1 .6-1zM107.7 95.1l5.2 .5a8.6 8.6 0 0 0-.8 4.7 2.84 2.84 0 0 1-4.2 2.8 1.59 1.59 0 0 1-1.3-2.3l.2-.7a19.7 19.7 0 0 1 .9-5zM113.5 95.7l3 .7 2.2 .7a10.3 10.3 0 0 0-.5 4.3 2.03 2.03 0 0 1-2.7 2l-.5-.1a2.48 2.48 0 0 1-2.4-2 16.4 16.4 0 0 1 .9-5.6zM115.4 91.7a2.83 2.83 0 0 1 3.7 .1 2.83 2.83 0 0 1 .3 3.8l-.3 .7-2.7-.9-2.6-.6 .6-1.7z" fill-rule="evenodd"/>
</g>
<path d="M179 280.9l-6 5.9M185 281l-6 5.8" fill="none" stroke="#373435" stroke-width=".21"/>
<text font-size="18.7" fill="#225b24" x="74.7" y="75.7">WILDLIFE</text>
<g font-size="17.6" fill="#ed3237">
<text x="95.2" y="214.4" transform="rotate(-28 95.2 214.4)">W5-Q20</text>
<text x="48.7" y="216.7" transform="rotate(-28 48.7 216.7)">SUPERSEDED BY</text>
<text x="108.7" y="229.6" transform="rotate(-28 108.7 229.6)">(06/23)</text>
</g>
<text font-size="12.1" fill="#225b24" x="72.1" y="55.6">CARE FOR OUR</text>
<text font-size="7.1" fill="#373435" x="123.1" y="250.3">WILDLIFE SIGN</text>
<text font-size="5.6" fill="#373435" x="103.3" y="258.5">“CARE FOR WILDLIFE - TURTLES”</text>
<text font-size="5.3" fill="#373435" x="175.8" y="272.3">TC2296_7</text>
<g font-size="4.2" fill="#373435">
<text x="100.6" y="267.2">APPROVED AS OFFICIAL TRAFFIC SIGN</text>
<text x="174.7" y="285.6">A</text>
<text x="180.8" y="285.6">B</text>
<text x="186.5" y="285.4">C</text>
</g>
<g font-size="3.9" fill="#373435">
<text x="110.4" y="26.5">a</text>
<text x="179.9" y="29.8">r</text>
<text x="42.2" y="43.3">n</text>
<text x="53" y="46.6">c</text>
<text x="42.2" y="52.3">m</text>
<text x="42.2" y="60">k</text>
<text x="42.2" y="69.9">h</text>
<text x="42.2" y="80.6">g</text>
<text x="33.1" y="84.1">b</text>
<text x="42.5" y="102.9">f</text>
<text x="53" y="118.5">d</text>
<text x="42.2" y="125">e</text>
<text x="65" y="147.8">a</text>
<text x="75.9" y="147.8">b</text>
<text x="84.2" y="147.8">c</text>
<text x="90.5" y="147.8">d</text>
<text x="98" y="147.8">e</text>
<text x="107.5" y="147.8">f</text>
<text x="114.9" y="147.8">g</text>
<text x="125.8" y="147.8">h</text>
<text x="136.7" y="147.8">k</text>
<text x="145.9" y="147.8">m</text>
<text x="155.4" y="147.8">n</text>
<text x="163.4" y="147.8">r</text>
<text x="48" y="154.3">SIZE A</text>
<text x="62.9" y="154.3">750</text>
<text x="73.7" y="154.3">600</text>
<text x="83" y="154.3">10</text>
<text x="89.4" y="154.3">30</text>
<text x="97" y="154.3">50</text>
<text x="104.8" y="154.3">250</text>
<text x="113.9" y="154.3">47</text>
<text x="123.3" y="154.3">90D</text>
<text x="135.6" y="154.3">43</text>
<text x="144" y="154.3">60D</text>
<text x="154.3" y="154.3">60</text>
<text x="161.9" y="154.3">50</text>
<text x="47.9" y="160.8">SIZE B</text>
<text x="62.9" y="160.8">900</text>
<text x="73.7" y="160.8">700</text>
<text x="83" y="160.8">10</text>
<text x="89.4" y="160.8">30</text>
<text x="97" y="160.8">60</text>
<text x="104.8" y="160.8">300</text>
<text x="113.9" y="160.8">40</text>
<text x="122.4" y="160.8">110D</text>
<text x="135.6" y="160.8">50</text>
<text x="144" y="160.8">70D</text>
<text x="154.3" y="160.8">70</text>
<text x="161.9" y="160.8">50</text>
<text x="22.4" y="213">Colour Legend</text>
<text x="81.8" y="217.3">Notes:</text>
<text x="81.8" y="227.7">2. The supplementary plate TC2358 may be installed if motorists</text>
<text x="81.8" y="222.5">1. Refer to TRUM Vol.3, Part 8: Wildlife Signing Guidelines.</text>
<text x="86.8" y="232">are likely to encounter animals over a kilometre of road.</text>
</g>
<g font-size="3.5" fill="#373435">
<text x="32.4" y="221.3">Retroreflective white</text>
<text x="32.4" y="229.5">Retroreflective green</text>
<text x="21.6" y="267.8">Department of Transport and Main Roads</text>
<text x="18.2" y="271.8">Infrastructure Management &amp; Delivery Division</text>
<text x="16.7" y="280.6">Designed</text>
<text x="42.7" y="280.6">Checked</text>
<text x="69.7" y="280.6">Scale</text>
<text x="98.5" y="281.3">PRINCIPAL ENGINEER</text>
<text x="154.7" y="276.1">12/04/22</text>
<text x="157.4" y="281.2">Date</text>
<text x="178.3" y="277.8">Page 7 of 12</text>
<text x="17" y="284.8">RH 05/18</text>
<text x="42.8" y="284.8">DJ 04/22</text>
<text x="69.7" y="285.2">Not to Scale</text>
<text x="98.5" y="284.8">(Traffic Engineering)</text>
</g>
</svg>
